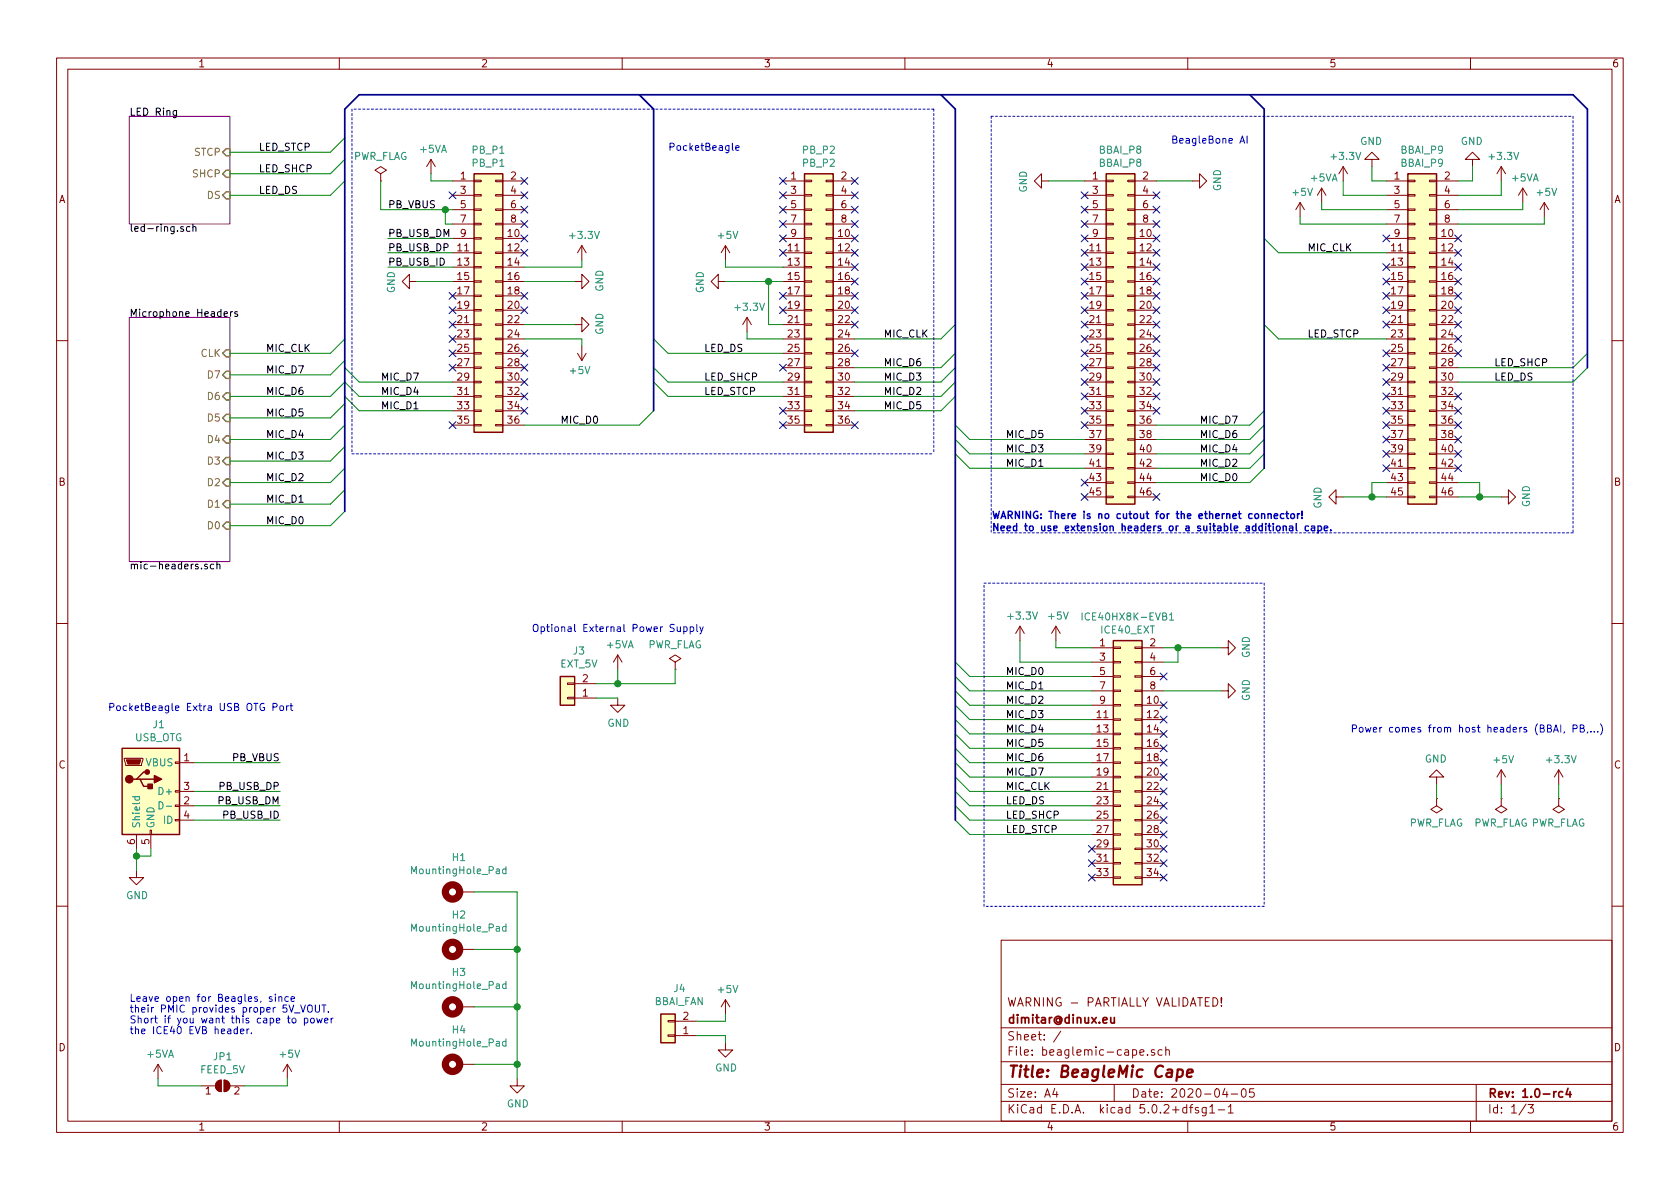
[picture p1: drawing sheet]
<svg xmlns="http://www.w3.org/2000/svg" width="297mm" height="210mm" viewBox="0 0 297 210" stroke-linecap="round" stroke-linejoin="round" font-family="sans-serif">
<g fill="none" stroke="#840000" stroke-width=".18">
<path d="M10 10.3h277v189.9h-277zM12 12.2h273v186.1h-273zM60 10.3v1.9M110 10.3v1.9M160 10.3v1.9M210 10.3v1.9M260 10.3v1.9M67.3 30.7l1-.6-1-.6-1 .6 1 .6v1.3M67.3 32h.1M76.2 28.2l-.8 1.3M76.2 28.2v2.5M76.2 28.2l.8 1.3"/>
<path d="M80 32h3.8M80 34.5h3.8M80 37.1h3.8M80 39.6h3.8M83.8 39.5h1.3v.2h-1.3zM83.8 37h1.3v.2h-1.3zM83.8 34.4h1.3v.3h-1.3zM83.8 31.9h1.3v.2h-1.3zM87.6 39.5h1.3v.2h-1.3zM87.6 37h1.3v.2h-1.3zM87.6 34.4h1.3v.3h-1.3zM87.6 31.9h1.3v.2h-1.3z"/>
<path d="M88.9 32h3.8M88.9 34.5h3.8M88.9 37.1h3.8M88.9 39.6h3.8M138.4 32h3.8M138.4 34.5h3.8M138.4 37.1h3.8M138.4 39.6h3.8M142.2 39.5h1.3v.2h-1.3zM142.2 37h1.3v.2h-1.3zM142.2 34.4h1.3v.3h-1.3zM142.2 31.9h1.3v.2h-1.3z"/>
<path d="M146 39.5h1.3v.2h-1.3zM146 37h1.3v.2h-1.3zM146 34.4h1.3v.3h-1.3zM146 31.9h1.3v.2h-1.3zM147.3 32h3.8M147.3 34.5h3.8M147.3 37.1h3.8M147.3 39.6h3.8M184.1 32v-1.3l-1.2 1.3 1.2 1.3v-1.3h1.3M191.8 32h3.8M191.8 34.5h3.8M191.8 37.1h3.8"/>
<path d="M191.8 39.6h3.8M195.6 39.5h1.2v.2h-1.2zM195.6 37h1.2v.2h-1.2zM195.6 34.4h1.2v.3h-1.2zM195.6 31.9h1.2v.2h-1.2zM199.4 39.5h1.3v.2h-1.3zM199.4 37h1.3v.2h-1.3zM199.4 34.4h1.3v.3h-1.3zM199.4 31.9h1.3v.2h-1.3zM200.7 32h3.8M200.7 34.5h3.8M200.7 37.1h3.8"/>
<path d="M200.7 39.6h3.8M210.8 32h1.3v-1.3l1.3 1.3-1.3 1.3v-1.3M229.9 35.8l-.8 1.3M229.9 35.8v2.5M229.9 35.8l.7 1.3M233.7 33.3l-.8 1.2M233.7 33.3v2.5M233.7 33.3l.7 1.2M237.5 29.5l-.8 1.2M237.5 29.5v2.5M237.5 29.5l.8 1.2M242.6 28.2h1.2l-1.2-1.3-1.3 1.3h1.3v1.3"/>
<path d="M245.1 32h3.8M245.1 34.5h3.8M245.1 37.1h3.8M245.1 39.6h3.8M248.9 39.5h1.3v.2h-1.3zM248.9 37h1.3v.2h-1.3zM248.9 34.4h1.3v.3h-1.3zM248.9 31.9h1.3v.2h-1.3zM252.7 39.5h1.3v.2h-1.3zM252.7 37h1.3v.2h-1.3zM252.7 34.4h1.3v.3h-1.3zM252.7 31.9h1.3v.2h-1.3z"/>
<path d="M254 32h3.8M254 34.5h3.8M254 37.1h3.8M254 39.6h3.8M260.3 28.2h1.3l-1.3-1.3-1.2 1.3h1.2v1.3M265.4 29.5v2.5M265.4 29.5l-.7 1.2M265.4 29.5l.8 1.2M269.2 33.3l-.7 1.2M269.2 33.3v2.5M269.2 33.3l.8 1.2M273 35.8l-.7 1.3"/>
<path d="M273 35.8v2.5M273 35.8l.8 1.3M72.4 49.8v-1.3l-1.3 1.3 1.3 1.2v-1.2h1.3M80 42.2h3.8M80 44.7h3.8M80 47.2h3.8M80 49.8h3.8M80 52.3h3.8M80 54.9h3.8M80 57.4h3.8M80 59.9h3.8M83.8 59.8h1.3v.3h-1.3z"/>
<path d="M83.8 57.3h1.3v.2h-1.3zM83.8 54.7h1.3v.3h-1.3zM83.8 52.2h1.3v.2h-1.3zM83.8 49.7h1.3v.2h-1.3zM83.8 47.1h1.3v.3h-1.3zM83.8 44.6h1.3v.2h-1.3zM83.8 42h1.3v.3h-1.3zM87.6 59.8h1.3v.3h-1.3zM87.6 57.3h1.3v.2h-1.3zM87.6 54.7h1.3v.3h-1.3zM87.6 52.2h1.3v.2h-1.3zM87.6 49.7h1.3v.2h-1.3z"/>
<path d="M87.6 47.1h1.3v.3h-1.3zM87.6 44.6h1.3v.2h-1.3zM87.6 42h1.3v.3h-1.3zM88.9 42.2h3.8M88.9 44.7h3.8M88.9 47.2h3.8M88.9 49.8h3.8M88.9 52.3h3.8M88.9 54.9h3.8M88.9 57.4h3.8M88.9 59.9h3.8M101.6 49.8h1.3v-1.3l1.2 1.3-1.2 1.2v-1.2"/>
<path d="M101.6 57.4h1.3v-1.3l1.2 1.3-1.2 1.3v-1.3M102.9 43.4l-.8 1.3M102.9 43.4v2.6M102.9 43.4l.7 1.3M127 49.8v-1.3l-1.3 1.3 1.3 1.2v-1.2h1.3M128.3 43.4l-.8 1.3M128.3 43.4v2.6M128.3 43.4l.7 1.3M132.1 56.1l-.8 1.3M132.1 56.1v2.6M132.1 56.1l.7 1.3M138.4 42.2h3.8"/>
<path d="M138.4 44.7h3.8M138.4 47.2h3.8M138.4 49.8h3.8M138.4 52.3h3.8M138.4 54.9h3.8M138.4 57.4h3.8M138.4 59.9h3.8M142.2 59.8h1.3v.3h-1.3zM142.2 57.3h1.3v.2h-1.3zM142.2 54.7h1.3v.3h-1.3zM142.2 52.2h1.3v.2h-1.3zM142.2 49.7h1.3v.2h-1.3z"/>
<path d="M142.2 47.1h1.3v.3h-1.3zM142.2 44.6h1.3v.2h-1.3zM142.2 42h1.3v.3h-1.3zM146 59.8h1.3v.3h-1.3zM146 57.3h1.3v.2h-1.3zM146 54.7h1.3v.3h-1.3zM146 52.2h1.3v.2h-1.3zM146 49.7h1.3v.2h-1.3zM146 47.1h1.3v.3h-1.3zM146 44.6h1.3v.2h-1.3zM146 42h1.3v.3h-1.3zM147.3 42.2h3.8"/>
<path d="M147.3 44.7h3.8M147.3 47.2h3.8M147.3 49.8h3.8M147.3 52.3h3.8M147.3 54.9h3.8M147.3 57.4h3.8M147.3 59.9h3.8M191.8 42.2h3.8M191.8 44.7h3.8M191.8 47.2h3.8M191.8 49.8h3.8M191.8 52.3h3.8"/>
<path d="M191.8 54.9h3.8M191.8 57.4h3.8M191.8 59.9h3.8M195.6 59.8h1.2v.3h-1.2zM195.6 57.3h1.2v.2h-1.2zM195.6 54.7h1.2v.3h-1.2zM195.6 52.2h1.2v.2h-1.2zM195.6 49.7h1.2v.2h-1.2zM195.6 47.1h1.2v.3h-1.2zM195.6 44.6h1.2v.2h-1.2zM195.6 42h1.2v.3h-1.2zM199.4 59.8h1.3v.3h-1.3z"/>
<path d="M199.4 57.3h1.3v.2h-1.3zM199.4 54.7h1.3v.3h-1.3zM199.4 52.2h1.3v.2h-1.3zM199.4 49.7h1.3v.2h-1.3zM199.4 47.1h1.3v.3h-1.3zM199.4 44.6h1.3v.2h-1.3zM199.4 42h1.3v.3h-1.3zM200.7 42.2h3.8M200.7 44.7h3.8M200.7 47.2h3.8M200.7 49.8h3.8M200.7 52.3h3.8"/>
<path d="M200.7 54.9h3.8M200.7 57.4h3.8M200.7 59.9h3.8M245.1 42.2h3.8M245.1 44.7h3.8M245.1 47.2h3.8M245.1 49.8h3.8M245.1 52.3h3.8M245.1 54.9h3.8M245.1 57.4h3.8M245.1 59.9h3.8M248.9 59.8h1.3v.3h-1.3z"/>
<path d="M248.9 57.3h1.3v.2h-1.3zM248.9 54.7h1.3v.3h-1.3zM248.9 52.2h1.3v.2h-1.3zM248.9 49.7h1.3v.2h-1.3zM248.9 47.1h1.3v.3h-1.3zM248.9 44.6h1.3v.2h-1.3zM248.9 42h1.3v.3h-1.3zM252.7 59.8h1.3v.3h-1.3zM252.7 57.3h1.3v.2h-1.3zM252.7 54.7h1.3v.3h-1.3zM252.7 52.2h1.3v.2h-1.3zM252.7 49.7h1.3v.2h-1.3z"/>
<path d="M252.7 47.1h1.3v.3h-1.3zM252.7 44.6h1.3v.2h-1.3zM252.7 42h1.3v.3h-1.3zM254 42.2h3.8M254 44.7h3.8M254 47.2h3.8M254 49.8h3.8M254 52.3h3.8M254 54.9h3.8M254 57.4h3.8M254 59.9h3.8M10 60.2h2"/>
<path d="M80 62.5h3.8M80 65h3.8M80 67.6h3.8M80 70.1h3.8M80 72.6h3.8M80 75.2h3.8M83.8 75.1h1.3v.2h-1.3zM83.8 72.5h1.3v.3h-1.3zM83.8 70h1.3v.2h-1.3zM83.8 67.4h1.3v.3h-1.3zM83.8 64.9h1.3v.2h-1.3zM83.8 62.4h1.3v.2h-1.3z"/>
<path d="M87.6 75.1h1.3v.2h-1.3zM87.6 72.5h1.3v.3h-1.3zM87.6 70h1.3v.2h-1.3zM87.6 67.4h1.3v.3h-1.3zM87.6 64.9h1.3v.2h-1.3zM87.6 62.4h1.3v.2h-1.3zM88.9 62.5h3.8M88.9 65h3.8M88.9 67.6h3.8M88.9 70.1h3.8M88.9 72.6h3.8M88.9 75.2h3.8"/>
<path d="M102.1 62.5l.8 1.2M102.9 61.2v2.5M103.6 62.5l-.7 1.2M138.4 62.5h3.8M138.4 65h3.8M138.4 67.6h3.8M138.4 70.1h3.8M138.4 72.6h3.8M138.4 75.2h3.8M142.2 75.1h1.3v.2h-1.3zM142.2 72.5h1.3v.3h-1.3zM142.2 70h1.3v.2h-1.3z"/>
<path d="M142.2 67.4h1.3v.3h-1.3zM142.2 64.9h1.3v.2h-1.3zM142.2 62.4h1.3v.2h-1.3zM146 75.1h1.3v.2h-1.3zM146 72.5h1.3v.3h-1.3zM146 70h1.3v.2h-1.3zM146 67.4h1.3v.3h-1.3zM146 64.9h1.3v.2h-1.3zM146 62.4h1.3v.2h-1.3zM147.3 62.5h3.8M147.3 65h3.8M147.3 67.6h3.8"/>
<path d="M147.3 70.1h3.8M147.3 72.6h3.8M147.3 75.2h3.8M191.8 62.5h3.8M191.8 65h3.8M191.8 67.6h3.8M191.8 70.1h3.8M191.8 72.6h3.8M191.8 75.2h3.8M191.8 77.7h3.8M195.6 77.6h1.2v.2h-1.2zM195.6 75.1h1.2v.2h-1.2z"/>
<path d="M195.6 72.5h1.2v.3h-1.2zM195.6 70h1.2v.2h-1.2zM195.6 67.4h1.2v.3h-1.2zM195.6 64.9h1.2v.2h-1.2zM195.6 62.4h1.2v.2h-1.2zM199.4 77.6h1.3v.2h-1.3zM199.4 75.1h1.3v.2h-1.3zM199.4 72.5h1.3v.3h-1.3zM199.4 70h1.3v.2h-1.3zM199.4 67.4h1.3v.3h-1.3zM199.4 64.9h1.3v.2h-1.3zM199.4 62.4h1.3v.2h-1.3z"/>
<path d="M200.7 62.5h3.8M200.7 65h3.8M200.7 67.6h3.8M200.7 70.1h3.8M200.7 72.6h3.8M200.7 75.2h3.8M200.7 77.7h3.8M245.1 62.5h3.8M245.1 65h3.8M245.1 67.6h3.8M245.1 70.1h3.8M245.1 72.6h3.8"/>
<path d="M245.1 75.2h3.8M245.1 77.7h3.8M248.9 77.6h1.3v.2h-1.3zM248.9 75.1h1.3v.2h-1.3zM248.9 72.5h1.3v.3h-1.3zM248.9 70h1.3v.2h-1.3zM248.9 67.4h1.3v.3h-1.3zM248.9 64.9h1.3v.2h-1.3zM248.9 62.4h1.3v.2h-1.3zM252.7 77.6h1.3v.2h-1.3zM252.7 75.1h1.3v.2h-1.3zM252.7 72.5h1.3v.3h-1.3z"/>
<path d="M252.7 70h1.3v.2h-1.3zM252.7 67.4h1.3v.3h-1.3zM252.7 64.9h1.3v.2h-1.3zM252.7 62.4h1.3v.2h-1.3zM254 62.5h3.8M254 65h3.8M254 67.6h3.8M254 70.1h3.8M254 72.6h3.8M254 75.2h3.8M254 77.7h3.8M285 60.2h2"/>
<path d="M191.8 80.3h3.8M191.8 82.8h3.8M191.8 85.3h3.8M191.8 87.9h3.8M195.6 87.8h1.2v.2h-1.2zM195.6 85.2h1.2v.3h-1.2zM195.6 82.7h1.2v.2h-1.2zM195.6 80.1h1.2v.3h-1.2zM199.4 87.8h1.3v.2h-1.3zM199.4 85.2h1.3v.3h-1.3zM199.4 82.7h1.3v.2h-1.3zM199.4 80.1h1.3v.3h-1.3z"/>
<path d="M200.7 80.3h3.8M200.7 82.8h3.8M200.7 85.3h3.8M200.7 87.9h3.8M236.2 87.9v-1.3l-1.3 1.3 1.3 1.2v-1.2h1.3M245.1 80.3h3.8M245.1 82.8h3.8M245.1 85.3h3.8M245.1 87.9h3.8M248.9 87.8h1.3v.2h-1.3zM248.9 85.2h1.3v.3h-1.3zM248.9 82.7h1.3v.2h-1.3z"/>
<path d="M248.9 80.1h1.3v.3h-1.3zM252.7 87.8h1.3v.2h-1.3zM252.7 85.2h1.3v.3h-1.3zM252.7 82.7h1.3v.2h-1.3zM252.7 80.1h1.3v.3h-1.3zM254 80.3h3.8M254 82.8h3.8M254 85.3h3.8M254 87.9h3.8M265.4 87.9h1.3v-1.3l1.3 1.3-1.3 1.2v-1.2M10 110.3h2M109.2 115.8l-.7 1.3"/>
<path d="M109.2 115.8v2.6M109.2 115.8l.8 1.3M119.4 117.1l1-.6-1-.7-1 .7 1 .6v1.3M119.4 118.4h.1M180.3 110.7l-.7 1.3M180.3 110.7v2.6M180.3 110.7l.8 1.3M186.7 110.7l-.8 1.3M186.7 110.7v2.6M186.7 110.7l.8 1.3M193 114.5h3.8M193 117.1h3.8"/>
<path d="M193 119.6h3.8M196.8 119.5h1.3v.3h-1.3zM196.8 117h1.3v.2h-1.3zM196.8 114.4h1.3v.3h-1.3zM200.7 119.5h1.2v.3h-1.2zM200.7 117h1.2v.2h-1.2zM200.7 114.4h1.2v.3h-1.2zM201.9 114.5h3.8M201.9 117.1h3.8M201.9 119.6h3.8M215.9 114.5h1.3v-1.2l1.2 1.2-1.2 1.3v-1.3M285 110.3h2"/>
<path d="M22 134.1h3.3v.3l-.3 1h-2.8zM31 139.8h.7v.3h-.7zM31 134.7h.7v.3h-.7zM31.7 134.9h2.6M31.7 139.9h2.6M100.3 120.8h1.3v.2h-1.3zM100.3 123.3h1.3v.3h-1.3zM101.6 123.4h3.8M101.6 120.9h3.8M109.2 123.4v1.3h1.3l-1.3 1.3-1.3-1.3h1.3M193 124.7h3.8M193 127.2h3.8"/>
<path d="M193 129.8h3.8M193 132.3h3.8M193 134.9h3.8M193 137.4h3.8M193 139.9h3.8M193 122.2h3.8M196.8 139.8h1.3v.3h-1.3zM196.8 137.3h1.3v.2h-1.3zM196.8 134.7h1.3v.3h-1.3zM196.8 132.2h1.3v.3h-1.3zM196.8 129.7h1.3v.2h-1.3zM196.8 127.1h1.3v.3h-1.3z"/>
<path d="M196.8 124.6h1.3v.2h-1.3zM196.8 122h1.3v.3h-1.3zM200.7 139.8h1.2v.3h-1.2zM200.7 137.3h1.2v.2h-1.2zM200.7 134.7h1.2v.3h-1.2zM200.7 132.2h1.2v.3h-1.2zM200.7 129.7h1.2v.2h-1.2zM200.7 127.1h1.2v.3h-1.2zM200.7 124.6h1.2v.2h-1.2zM200.7 122h1.2v.3h-1.2zM201.9 124.7h3.8M201.9 127.2h3.8"/>
<path d="M201.9 129.8h3.8M201.9 132.3h3.8M201.9 134.9h3.8M201.9 137.4h3.8M201.9 139.9h3.8M201.9 122.2h3.8M215.9 122.2h1.3v-1.3l1.2 1.3-1.2 1.2v-1.2M254 137.4h1.3l-1.3-1.3-1.3 1.3h1.3v1.3M265.4 136.1l-.7 1.3M265.4 136.1v2.6M265.4 136.1l.8 1.3M275.6 136.1l-.8 1.3"/>
<path d="M275.6 136.1v2.6M275.6 136.1l.8 1.3M24.1 153.9v1.3h1.3l-1.3 1.3-1.2-1.3h1.2M24.1 147.6v2.5M26.5 146.8h.3v.8h-.3zM26.7 147.6v2.5M31 144.9h.7v.3h-.7zM31 142.4h.7v.2h-.7zM31.7 142.5h2.6M31.7 145h2.6M81.3 157.7h2.5M193 142.5h3.8"/>
<path d="M193 145h3.8M193 147.6h3.8M193 150.1h3.8M193 152.6h3.8M193 155.2h3.8M196.8 155.1h1.3v.2h-1.3zM196.8 152.5h1.3v.3h-1.3zM196.8 150h1.3v.2h-1.3zM196.8 147.4h1.3v.3h-1.3zM196.8 144.9h1.3v.3h-1.3zM196.8 142.4h1.3v.2h-1.3zM200.7 155.1h1.2v.2h-1.2z"/>
<path d="M200.7 152.5h1.2v.3h-1.2zM200.7 150h1.2v.2h-1.2zM200.7 147.4h1.2v.3h-1.2zM200.7 144.9h1.2v.3h-1.2zM200.7 142.4h1.2v.2h-1.2zM201.9 142.5h3.8M201.9 145h3.8M201.9 147.6h3.8M201.9 150.1h3.8M201.9 152.6h3.8M201.9 155.2h3.8M254 141.2v1.3l1 .6-1 .7-1-.7 1-.6"/>
<path d="M254 141.2h.1M265.4 141.2v1.3l1 .6-1 .7-1-.7 1-.6M265.4 141.2h.1M275.6 141.2v1.3l1 .6-1 .7-1-.7 1-.6M275.6 141.2h.1M10 160.2h2M81.3 167.9h2.5M81.3 178h2.5M128.3 176.8v2.5M128.3 176.8l-.8 1.2M128.3 176.8l.7 1.2M177 166.3h108v32h-108z"/>
<path d="M214.5 176.4a.76 .76 0 0 1 .8 .8 .76 .76 0 0 1-.8 .7zM216 177.8v.1M216 176.4v1M285 160.2h2M27.9 188.2l-.7 1.3M27.9 188.2v2.5M27.9 188.2l.8 1.3M35.6 192h2.5M38.3 191.4l.5-.3 .3-.1v2a1.03 1.03 0 0 1-.9-.6 1.03 1.03 0 0 1 .1-1zM39.6 191a1.02 1.02 0 0 1 1 1 1.02 1.02 0 0 1-1 1zM40.6 192h2.6M50.8 188.2l-.8 1.3"/>
<path d="M50.8 188.2v2.5M50.8 188.2l.8 1.3M60 198.3v1.9M81.3 188.2h2.5M91.4 190.7v1.3h1.3l-1.3 1.3-1.2-1.3h1.2M110 198.3v1.9M118.1 180.5h1.3v.2h-1.3zM118.1 183h1.3v.3h-1.3zM119.4 183.1h3.8M119.4 180.6h3.8M128.3 184.4v1.3h1.2l-1.2 1.2-1.3-1.2h1.3M160 198.3v1.9"/>
<path d="M177 194.8h108M177 191.8h108M177 187.8h108M177 181.8h108M186.5 192.5l-.4 1h1M186.8 193v1M187.6 182.3l-1.3 2M197 191.8v3M201.5 186.1l.8-.1-.1-.3-.4-.1-.3 .2 .1 .7h.6M202.9 186.5v.1M204.1 185.7l-.3-.1-.2 .2v.2l.5 .2v.3h-.5M205.5 185.7l-.4-.1-.4 .3 .1 .6 .3 .1 .4-.1"/>
<path d="M206.1 185.7l.2-.1 .4 .1 .1 .9M206.1 185.1v1.5M210 198.3v1.9M210.3 195.8h.6M210.9 195.3l-.4 .2v1.3M211.9 195.9l-.4-.1-.2 .2 .1 .3 .5 .1v.3h-.6M213.3 195.8v1.2l-.3 .3h-.4M213.3 195.9l-.5-.1-.3 .3 .1 .6 .2 .1 .5-.1M213.9 195.8l.4-.5v1.5M213.9 196.8h.9M215.4 196.3h1.1M216.6 192.5l-.4 1h.9"/>
<path d="M216.9 193v1M217.2 195.8l.4-.5v1.5M217.2 196.8h.8M217.7 193.5h1.1M219.6 192.7l.4-.2a.94 .94 0 0 1 0 1.5 .82 .82 0 0 1-.4-1.3zM221.7 192.5h-.7l-.1 .7 .2-.1 .5 .1 .2 .2-.1 .5-.2 .1-.6-.1M260 198.3v1.9M261 191.8v6.5M269.8 195.2l-1.2 2M270.2 195.3h.9l-.5 .6 .4 .1v.7l-.2 .1-.6-.1"/>
</g>
<path d="M196.4 179.9l.1 .9 .3 .1 .2-.1M197 179.9v1M276.3 193.1l-.4-.1-.3 .3 .1 .6 .2 .1 .4-.1M277.2 192.5l-.3 1h.9M277.6 193v1" fill="none" stroke="#840000" stroke-width=".3"/>
<path d="M208.2 189.2a.68 .68 0 0 1 .9 .1v.8a.66 .66 0 0 1-1 .2M208.3 189.1l-.3 2M209.9 189.8l1-.2-.1-.4-.5-.1-.4 .3v.9l.2 .1 .6-.1" fill="none" stroke="#840000" stroke-width=".41"/>
<g fill="#ffffc2" stroke="#ffffc2" stroke-width=".18">
<path d="M195.6 30.7h5.1v58.4h-5.1z"/>
<path d="M83.8 30.7h5.1v45.7h-5.1z"/>
<path d="M196.8 113.3h5.1v43.2h-5.1z"/>
<path d="M248.9 30.7h5.1v58.4h-5.1z"/>
<path d="M142.2 30.7h5.1v45.7h-5.1z"/>
<path d="M21.6 132.3h10.1v15.3h-10.1z"/>
<path d="M116.8 179.3h2.6v5.1h-2.6z"/>
<path d="M99.1 119.6h2.5v5.1h-2.5z"/>
</g>
<path d="M83.8 30.7h5.1v45.7h-5.1zM142.2 30.7h5.1v45.7h-5.1zM195.6 30.7h5.1v58.4h-5.1zM248.9 30.7h5.1v58.4h-5.1zM99.1 119.6h2.5v5.1h-2.5zM196.8 113.3h5.1v43.2h-5.1zM21.6 132.3h10.1v15.3h-10.1zM24.1 137.8h.7l.6 1.3h1.3M24.8 137.8h2.5M26 136.5h-.6l-1.3 1.3h-.6M116.8 179.3h2.6v5.1h-2.6z" fill="none" stroke="#840000" stroke-width=".25"/>
<path d="M22.9 20.6h17.7v19h-17.7zM22.9 56.1h17.7v43.2h-17.7z" fill="none" stroke="#840084" stroke-width=".18"/>
<g fill="none" stroke="#000" stroke-width=".18">
<path d="M31.2 19.6v1l-.2 .2-.3-.1M31.2 19.6h-.4l-.2 .2 .1 .5h.5M34.1 39.6v1.3M33.6 40.1h-.4l-.2 .2 .1 .6h.5M34.1 40.2l.2-.1h.3v.8M39.6 55.5l.6-.1v-.2l-.4-.1-.2 .2 .1 .6h.5M40.8 55.1v.9M41.1 55.1l-.3 .2M42 55.2l-.3-.1-.2 .2 .1 .2 .4 .1v.3h-.5M36.7 99.8h-.4l-.1 .1v.2l.5 .1v.4h-.5M37.8 99.8h-.4l-.2 .2 .1 .6h.5M38.4 99.9l.1-.1h.3l.1 .8"/>
<path d="M38.4 99.3v1.3"/>
</g>
<path d="M39.4 30.7l.6-.6h.6v1.3h-.6zM39.4 26.9l.6-.6h.6v1.3h-.6zM40 33.9h.6v1.3h-.6l-.6-.7zM39.4 77.7l.6-.6h.6v1.3h-.6zM39.4 73.9l.6-.6h.6v1.2h-.6zM39.4 70.1l.6-.6h.6v1.2h-.6zM39.4 66.3l.6-.6h.6v1.2h-.6zM39.4 62.5l.6-.7h.6v1.3h-.6zM39.4 85.3l.6-.6h.6v1.3h-.6zM39.4 81.5l.6-.6h.6v1.3h-.6zM40 92.3h.6v1.3h-.6l-.6-.6zM40 88.5h.6v1.3h-.6l-.6-.7z" fill="none" stroke="#848400" stroke-width=".25"/>
<g fill="none" stroke="#008400" stroke-width=".18">
<path d="M61 24.4l-2.6 2.5h-17.8M61 28.2l-2.6 2.5h-17.8M61 32l-2.6 2.5h-17.8M67.3 32v5.1h12.7M76.2 30.7v1.3h3.8M78.7 37.1v2.5h1.3M185.4 32h6.4M204.5 32h6.3M229.9 38.3v1.3h15.2M233.7 35.8v1.3h11.4M237.5 32v2.5h7.6M242.6 29.5v2.5h2.5"/>
<path d="M260.3 29.5v2.5h-2.5M265.4 32v2.5h-7.6M269.2 35.8v1.3h-11.4M273 38.3v1.3h-15.2M61 59.9l-2.6 2.6h-17.8M68.6 44.7h11.4M68.6 47.2h11.4M68.6 42.2h11.4M73.7 49.8h6.3M92.7 59.9h10.2v1.3M92.7 49.8h8.9M92.7 57.4h8.9"/>
<path d="M102.9 46v1.2h-10.2M115.6 59.9l2.5 2.6h20.3M128.3 49.8h10.1M128.3 46v1.2h10.1M132.1 58.7v1.2h6.3M135.9 49.8v7.6h2.5M168.9 57.4l-2.5 2.5h-15.3M223.5 42.2l2.6 2.5h19M223.5 57.4l2.6 2.5h19M40.6 70.1h17.8l2.6-2.5 2.5 2.5h16.5M61 79l-2.6 2.5h-17.8M61 75.2l-2.6 2.5h-17.8"/>
<path d="M61 71.4l-2.6 2.5h-17.8M61 63.7l-2.6 2.6h-17.8M61 65l2.5 2.6h16.5M61 70.1l2.5 2.5h16.5M115.6 67.6l2.5 2.5h20.3M115.6 72.6l-2.6 2.6h-20.3M115.6 65l2.5 2.6h20.3M168.9 67.6l-2.5 2.5h-15.3M168.9 75.2l2.5 2.5h20.4M168.9 77.7l2.5 2.6h20.4M168.9 62.5l-2.5 2.5h-15.3M168.9 65l-2.5 2.6h-15.3"/>
<path d="M168.9 70.1l-2.5 2.5h-15.3M223.5 75.2l-2.5 2.5h-16.5M223.5 77.7l-2.5 2.6h-16.5M223.5 72.6l-2.5 2.6h-16.5M280.7 65l-2.6 2.6h-20.3M280.7 62.5l-2.6 2.5h-20.3M61 90.4l-2.6 2.6h-17.8M61 86.6l-2.6 2.5h-17.8M61 82.8l-2.6 2.5h-17.8M168.9 80.3l2.5 2.5h20.4M223.5 82.8l-2.5 2.5h-16.5M223.5 80.3l-2.5 2.5h-16.5"/>
<path d="M237.5 87.9h7.6M245.1 85.3h-2.5v2.6M257.8 85.3h3.8v2.6M257.8 87.9h7.6M109.2 118.4v2.5M119.4 118.4v2.5h-14M168.9 119.6l2.5 2.6h21.6M168.9 117.1l2.5 2.5h21.6M180.3 113.3v3.8h12.7M186.7 113.3v1.2h6.3M205.7 114.5h10.2M208.3 114.5v2.6h-2.6"/>
<path d="M34.3 134.9h15.2M34.3 139.9h15.2M105.4 123.4h3.8M168.9 122.2l2.5 2.5h21.6M168.9 124.7l2.5 2.5h21.6M168.9 127.2l2.5 2.6h21.6M168.9 129.8l2.5 2.5h21.6M168.9 132.3l2.5 2.6h21.6M168.9 134.9l2.5 2.5h21.6M168.9 137.4l2.5 2.5h21.6M168.9 139.9l2.5 2.6h21.6M205.7 122.2h10.2"/>
<path d="M254 138.7v2.5M265.4 138.7v2.5M275.6 138.7v2.5M24.1 150.1v3.8M26.7 150.1v1.3h-2.6M34.3 142.5h15.2M34.3 145h15.2M83.8 157.7h7.6v33M168.9 142.5l2.5 2.5h21.6M168.9 145l2.5 2.6h21.6M83.8 167.9h7.6M83.8 178h7.6"/>
<path d="M128.3 179.3v1.3h-5.1M27.9 190.7v1.3h7.7M50.8 190.7v1.3h-7.6M83.8 188.2h7.6M123.2 183.1h5.1v1.3"/>
</g>
<g fill="none" stroke="#0000c2" stroke-width=".18">
<path d="M129.5 25.3v1.1l.2 .2M130.1 26.2l.6-.1-.1-.3-.3-.1-.2 .2v.6h.5M219.2 25.3l.5-1.3 .4 1.3M219.4 25h.6M220.5 24v1.3M119.7 110.8l.1 .8 .3 .1 .2-.1M120.3 110.8v.9M120.9 110.9l.4-.1 .2 .3-.1 .5h-.5M120.9 110.8v1.3M122 110.9l.4-.1 .3 .3-.2 .5h-.5M122 110.8v1.3M123.2 110.4v1.1l.2 .2"/>
<path d="M123.7 110.8l.3 .9M124.3 110.8l-.4 1.2-.2 .1M48.3 125h.6l.1-.2-.1-.3-.2-.1h-.4v1.2M49.6 124.9l.3-.1 .2 .1v.5l-.1 .2h-.3l-.2-.1zM50.7 124.8v.8M51.1 124.8l-.4 .2M51.3 124.8h.5M51.5 124.4v1.1l.3 .1M275.9 128.2v1.3M276.6 129.4l-.1 .2M278.1 128.8h.6l.2-.2-.1-.3-.2-.1h-.5v1.3M279.4 128.8l.6-.1v-.4l-.6-.1v1.3h.5l.2-.3v-.2l-.3-.2"/>
<path d="M280.7 129.4l-.1 .2M281.3 129.3v.2M281.9 129.3v.2M282.5 129.3v.2M283 128a1.47 1.47 0 0 1 0 1.9M48.1 176.3l-.3-.1-.2 .2 .1 .2 .4 .1v.3h-.5M48.7 175.8v.1M48.7 176.2v.9M49.3 176.4l.2-.2 .3 .1v.8M49.3 176.2v.9M51 176.3l-.4-.1-.2 .3 .1 .5h.5M51.5 176.7l.6-.2-.1-.2-.4-.1-.1 .2v.6h.5"/>
<path d="M53.2 177.7l.4 1.3 .4-1.3M54.4 177.9a.45 .45 0 0 1 .8 0 .88 .88 0 0 1-.3 1.1l-.3-.1a1.07 1.07 0 0 1-.2-1zM55.8 177.7v1.1l.2 .2 .4-.1 .1-.1v-1.1M56.9 177.7h.7M57.3 177.7v1.3M58.1 178.9v.1M42 182h-.4l-.2 .2 .1 .5h.5M42 181.5v1.3M42.5 182.4l.6-.1v-.3h-.4l-.2 .1 .1 .6h.5M43.7 182v.8M44 182l-.3 .2M44.4 182.7v.1"/>
<path d="M51.8 180.1h.3l.2 .2-.1 .5-.3 .1-.3-.2zM53.8 180.1h.4l.2 .2-.1 .5h-.5M53.8 180.1v1.2M55 180.2l.2-.1 .3 .1 .1 .5-.2 .1-.2 .1-.2-.1zM56 180.1l.2 .8 .3-.6 .2 .6 .3-.8M57.4 180.5l.6-.1-.1-.3h-.3l-.2 .1 .1 .6h.4M58.5 180.1v.8M58.9 180.1l-.4 .2"/>
</g>
<g fill="none" stroke="#008484" stroke-width=".18">
<path d="M191.3 108.4v1.2M206.8 108.7l.3-.3v1.2M206.8 109.6h.7M23.4 140.9h1.3M23.9 140.9v.4l.2 .2 .5-.1v-.5M28.1 141.8a.64 .64 0 0 1 .7 .6 .64 .64 0 0 1-.7 .6zM29.4 142.6h1M89.5 153.7h-.4l-.3 .2 .2 .6h.5M89.5 153.2v1.3M89.5 163.9l-.4-.1-.3 .3 .2 .5h.5M89.5 174h-.4l-.3 .2 .2 .6h.5M89.5 163.4v1.3"/>
<path d="M89.5 173.6v1.2M89.5 184.2l-.4-.1-.3 .3 .2 .5h.5M89.5 183.7v1.3"/>
</g>
<g fill="#008400" stroke="#008400" stroke-width=".25">
<circle cx="208.3" cy="114.5" r=".51"/>
<circle cx="242.6" cy="87.9" r=".51"/>
<circle cx="261.6" cy="87.9" r=".51"/>
<circle cx="78.7" cy="37.1" r=".51"/>
<circle cx="135.9" cy="49.8" r=".51"/>
<circle cx="109.2" cy="120.9" r=".51"/>
<circle cx="91.4" cy="167.9" r=".51"/>
<circle cx="91.4" cy="178" r=".51"/>
<circle cx="91.4" cy="188.2" r=".51"/>
<circle cx="24.1" cy="151.4" r=".51"/>
</g>
<g fill="none" stroke="#000084" stroke-width=".18">
<path d="M79.4 33.9l1.2 1.2M80.6 33.9l-1.2 1.2M92.1 31.4l1.2 1.2M92.1 33.9l1.2 1.2M92.1 36.5l1.2 1.2M92.1 39l1.2 1.2M93.3 39l-1.2 1.2M93.3 31.4l-1.2 1.2M93.3 33.9l-1.2 1.2M93.3 36.5l-1.2 1.2M137.8 33.9l1.2 1.2M137.8 36.5l1.2 1.2"/>
<path d="M137.8 39l1.2 1.2M137.8 31.4l1.2 1.2M139 39l-1.2 1.2M139 36.5l-1.2 1.2M139 33.9l-1.2 1.2M139 31.4l-1.2 1.2M150.5 31.4l1.2 1.2M150.5 33.9l1.2 1.2M150.5 36.5l1.2 1.2M150.5 39l1.2 1.2M151.7 31.4l-1.2 1.2M151.7 33.9l-1.2 1.2"/>
<path d="M151.7 36.5l-1.2 1.2M151.7 39l-1.2 1.2M191.2 33.9l1.2 1.2M191.2 36.5l1.2 1.2M191.2 39l1.2 1.2M192.4 33.9l-1.2 1.2M192.4 36.5l-1.2 1.2M192.4 39l-1.2 1.2M203.9 33.9l1.2 1.2M203.9 36.5l1.2 1.2M203.9 39l1.2 1.2M205.1 33.9l-1.2 1.2"/>
<path d="M205.1 36.5l-1.2 1.2M205.1 39l-1.2 1.2M79.4 59.3l1.2 1.2M79.4 56.8l1.2 1.2M79.4 54.2l1.2 1.3M79.4 51.7l1.2 1.2M80.6 59.3l-1.2 1.2M80.6 56.8l-1.2 1.2M80.6 54.2l-1.2 1.3M80.6 51.7l-1.2 1.2M92.1 51.7l1.2 1.2M92.1 44.1l1.2 1.2"/>
<path d="M92.1 54.2l1.2 1.3M92.1 41.5l1.2 1.3M93.3 51.7l-1.2 1.2M93.3 44.1l-1.2 1.2M93.3 41.5l-1.2 1.3M93.3 54.2l-1.2 1.3M137.8 44.1l1.2 1.2M137.8 54.2l1.2 1.3M137.8 51.7l1.2 1.2M137.8 41.5l1.2 1.3M139 44.1l-1.2 1.2M139 51.7l-1.2 1.2"/>
<path d="M139 54.2l-1.2 1.3M139 41.5l-1.2 1.3M150.5 41.5l1.2 1.3M150.5 44.1l1.2 1.2M150.5 46.6l1.2 1.2M150.5 49.2l1.2 1.2M150.5 51.7l1.2 1.2M150.5 54.2l1.2 1.3M150.5 56.8l1.2 1.2M151.7 41.5l-1.2 1.3M151.7 44.1l-1.2 1.2M151.7 46.6l-1.2 1.2"/>
<path d="M151.7 49.2l-1.2 1.2M151.7 51.7l-1.2 1.2M151.7 54.2l-1.2 1.3M151.7 56.8l-1.2 1.2M191.2 41.5l1.2 1.3M191.2 44.1l1.2 1.2M191.2 46.6l1.2 1.2M191.2 49.2l1.2 1.2M191.2 51.7l1.2 1.2M191.2 54.2l1.2 1.3M191.2 56.8l1.2 1.2M191.2 59.3l1.2 1.2"/>
<path d="M192.4 41.5l-1.2 1.3M192.4 44.1l-1.2 1.2M192.4 46.6l-1.2 1.2M192.4 49.2l-1.2 1.2M192.4 51.7l-1.2 1.2M192.4 54.2l-1.2 1.3M192.4 56.8l-1.2 1.2M192.4 59.3l-1.2 1.2M203.9 46.6l1.2 1.2M203.9 49.2l1.2 1.2M203.9 54.2l1.2 1.3M203.9 56.8l1.2 1.2"/>
<path d="M203.9 41.5l1.2 1.3M203.9 44.1l1.2 1.2M203.9 51.7l1.2 1.2M203.9 59.3l1.2 1.2M205.1 41.5l-1.2 1.3M205.1 44.1l-1.2 1.2M205.1 46.6l-1.2 1.2M205.1 49.2l-1.2 1.2M205.1 51.7l-1.2 1.2M205.1 54.2l-1.2 1.3M205.1 56.8l-1.2 1.2M205.1 59.3l-1.2 1.2"/>
<path d="M244.5 41.5l1.2 1.3M244.5 46.6l1.2 1.2M244.5 49.2l1.2 1.2M244.5 56.8l1.2 1.2M244.5 51.7l1.2 1.2M244.5 54.2l1.2 1.3M245.7 46.6l-1.2 1.2M245.7 41.5l-1.2 1.3M245.7 54.2l-1.2 1.3M245.7 56.8l-1.2 1.2M245.7 49.2l-1.2 1.2M245.7 51.7l-1.2 1.2"/>
<path d="M257.2 54.2l1.2 1.3M257.2 41.5l1.2 1.3M257.2 46.6l1.2 1.2M257.2 44.1l1.2 1.2M257.2 49.2l1.2 1.2M257.2 51.7l1.2 1.2M257.2 56.8l1.2 1.2M257.2 59.3l1.2 1.2M258.4 41.5l-1.2 1.3M258.4 46.6l-1.2 1.2M258.4 44.1l-1.2 1.2M258.4 49.2l-1.2 1.2"/>
<path d="M258.4 51.7l-1.2 1.2M258.4 54.2l-1.2 1.3M258.4 56.8l-1.2 1.2M258.4 59.3l-1.2 1.2M79.4 74.6l1.2 1.2M79.4 64.4l1.2 1.2M79.4 61.9l1.2 1.2M80.6 74.6l-1.2 1.2M80.6 64.4l-1.2 1.2M80.6 61.9l-1.2 1.2M92.1 66.9l1.2 1.3M92.1 61.9l1.2 1.2"/>
<path d="M92.1 64.4l1.2 1.2M92.1 69.5l1.2 1.2M92.1 72l1.2 1.2M93.3 61.9l-1.2 1.2M93.3 64.4l-1.2 1.2M93.3 66.9l-1.2 1.3M93.3 69.5l-1.2 1.2M93.3 72l-1.2 1.2M137.8 64.4l1.2 1.2M137.8 72l1.2 1.2M137.8 74.6l1.2 1.2M139 64.4l-1.2 1.2"/>
<path d="M139 74.6l-1.2 1.2M139 72l-1.2 1.2M150.5 61.9l1.2 1.2M150.5 74.6l1.2 1.2M151.7 74.6l-1.2 1.2M151.7 61.9l-1.2 1.2M191.2 61.9l1.2 1.2M191.2 64.4l1.2 1.2M191.2 66.9l1.2 1.3M191.2 69.5l1.2 1.2M191.2 72l1.2 1.2M191.2 74.6l1.2 1.2"/>
<path d="M192.4 61.9l-1.2 1.2M192.4 64.4l-1.2 1.2M192.4 66.9l-1.2 1.3M192.4 69.5l-1.2 1.2M192.4 72l-1.2 1.2M192.4 74.6l-1.2 1.2M203.9 64.4l1.2 1.2M203.9 72l1.2 1.2M203.9 61.9l1.2 1.2M203.9 66.9l1.2 1.3M203.9 69.5l1.2 1.2M205.1 61.9l-1.2 1.2"/>
<path d="M205.1 72l-1.2 1.2M205.1 64.4l-1.2 1.2M205.1 66.9l-1.2 1.3M205.1 69.5l-1.2 1.2M244.5 66.9l1.2 1.3M244.5 61.9l1.2 1.2M244.5 64.4l1.2 1.2M244.5 69.5l1.2 1.2M244.5 72l1.2 1.2M244.5 74.6l1.2 1.2M244.5 77.1l1.2 1.2M244.5 79.6l1.2 1.3"/>
<path d="M245.7 79.6l-1.2 1.3M245.7 61.9l-1.2 1.2M245.7 64.4l-1.2 1.2M245.7 66.9l-1.2 1.3M245.7 69.5l-1.2 1.2M245.7 72l-1.2 1.2M245.7 74.6l-1.2 1.2M245.7 77.1l-1.2 1.2M257.2 61.9l1.2 1.2M257.2 69.5l1.2 1.2M257.2 72l1.2 1.2M257.2 74.6l1.2 1.2"/>
<path d="M257.2 77.1l1.2 1.2M257.2 79.6l1.2 1.3M258.4 74.6l-1.2 1.2M258.4 77.1l-1.2 1.2M258.4 61.9l-1.2 1.2M258.4 69.5l-1.2 1.2M258.4 72l-1.2 1.2M258.4 79.6l-1.2 1.3M191.2 84.7l1.2 1.2M191.2 87.3l1.2 1.2M192.4 84.7l-1.2 1.2M192.4 87.3l-1.2 1.2"/>
<path d="M203.9 87.3l1.2 1.2M205.1 87.3l-1.2 1.2M244.5 82.2l1.2 1.2M245.7 82.2l-1.2 1.2M257.2 82.2l1.2 1.2M258.4 82.2l-1.2 1.2M205.1 119l1.2 1.2M206.3 119l-1.2 1.2M205.1 124.1l1.2 1.2M205.1 126.6l1.2 1.3M205.1 129.2l1.2 1.2M205.1 131.7l1.2 1.2"/>
<path d="M205.1 134.3l1.2 1.2M205.1 136.8l1.2 1.2M205.1 139.3l1.2 1.3M206.3 124.1l-1.2 1.2M206.3 126.6l-1.2 1.3M206.3 129.2l-1.2 1.2M206.3 131.7l-1.2 1.2M206.3 134.3l-1.2 1.2M206.3 136.8l-1.2 1.2M206.3 139.3l-1.2 1.3M192.4 154.6l1.2 1.2M192.4 152l1.2 1.3"/>
<path d="M192.4 149.5l1.2 1.2M193.6 149.5l-1.2 1.2M193.6 152l-1.2 1.3M193.6 154.6l-1.2 1.2M205.1 141.9l1.2 1.2M205.1 144.4l1.2 1.2M205.1 147l1.2 1.2M205.1 149.5l1.2 1.2M205.1 152l1.2 1.3M205.1 154.6l1.2 1.2M206.3 141.9l-1.2 1.2M206.3 144.4l-1.2 1.2"/>
<path d="M206.3 147l-1.2 1.2M206.3 149.5l-1.2 1.2M206.3 152l-1.2 1.3M206.3 154.6l-1.2 1.2"/>
</g>
<path d="M113 16.8l2.6 2.5v53.3M166.4 16.8l2.5 2.5v125.7M221 16.8l2.5 2.5v63.5M280.7 65v-45.7l-2.6-2.5h-214.6l-2.5 2.5v71.1" fill="none" stroke="#000084" stroke-width=".3"/>
<g fill="#840000" stroke="#840000" stroke-width=".18">
<path d="M38.3 191.4l.5-.3 .3-.1v2a1.03 1.03 0 0 1-.9-.6 1.03 1.03 0 0 1 .1-1z"/>
<path d="M39.6 191a1.02 1.02 0 0 1 1 1 1.02 1.02 0 0 1-1 1z"/>
<path d="M22.4 134.4h2.5l-.3 .7h-2z"/>
</g>
<path d="M62.2 19.3v61M165.1 19.3h-102.9M165.1 19.3v61M175.3 20.6h102.8M175.3 20.6v73.6M278.1 20.6v73.6M62.2 80.3h102.9M278.1 94.2h-102.8M174 103.1h49.5M223.5 103.1v57.2M174 160.3v-57.2M223.5 160.3h-49.5" fill="none" stroke="#0000c2" stroke-width=".18" stroke-dasharray=".4 .4"/>
<g fill="#840000" stroke="#840000" stroke-width=".25">
<path d="M26.2 138.7h.7v.7h-.7z"/>
<path d="M27.3 137.2l1.3 .6-1.3 .6z"/>
<circle cx="22.9" cy="137.8" r=".63"/>
<circle cx="26" cy="136.5" r=".38"/>
</g>
<g fill="none" stroke="#0000c2" stroke-width=".25">
<path d="M224.2 91l.2-.1h.3l.1 .8M224.2 90.9v.8M225.3 91.3l.6-.1v-.3h-.4l-.2 .1 .1 .6h.5M226.9 93.1l.2-.1 .3 .1v.7M226.9 93v.8M227 90.9h-.4l-.2 .2 .1 .5h.5M227.4 90.9h.4M227.5 90.4v1.1l.3 .2M228 93.1h.5l.1 .7M228.3 90.9h.3l.3 .2-.1 .5-.4 .1-.1-.1zM228.6 93.3l-.5 .1-.1 .1v.3h.6M229.2 92.6v1.1l.2 .1"/>
<path d="M229.4 90.9v.8M229.8 90.9l-.4 .2M230.2 91.6v.1M230.2 90.4v.8M231.3 93.1l-.3-.1-.2 .2 .1 .6h.4M231.9 93.1h.5v.7M232.4 93.3l-.4 .1-.2 .1 .1 .3h.5M233 93.1l.4-.1 .3 .2-.2 .6h-.5M233 93v1.3M234.1 93.4l.6-.1v-.2l-.4-.1-.2 .2 .1 .6h.5M235.3 93.7v.1"/>
</g>
<g fill="none" stroke="#840000" stroke-width="1.3">
<circle cx="80" cy="157.7" r="1.27"/>
<circle cx="80" cy="167.9" r="1.27"/>
<circle cx="80" cy="178" r="1.27"/>
<circle cx="80" cy="188.2" r="1.27"/>
</g>
<text font-size="2.8" fill="#840000" x="178" y="190.5">Title: BeagleMic Cape</text>
<g font-size="2.1" fill="#840000">
<text x="178" y="178">WARNING - PARTIALLY VALIDATED!</text>
<text x="178" y="184">Sheet: /</text>
<text x="178" y="181">dimitar@dinux.eu</text>
<text x="178" y="186.7">File: beaglemic-cape.sch</text>
<text x="178" y="196.9">KiCad E.D.A. kicad 5.0.2+dfsg1-1</text>
<text x="178" y="194.1">Size: A4</text>
<text x="200" y="194.1">Date: 2020-04-05</text>
<text x="263" y="194.1">Rev: 1.0-rc4</text>
<text x="263" y="196.9">Id: 1/3</text>
</g>
<g font-size="1.8" fill="#840000">
<text x="35" y="11.9">1</text>
<text x="85" y="11.9">2</text>
<text x="135" y="11.9">3</text>
<text x="185" y="11.9">4</text>
<text x="235" y="11.9">5</text>
<text x="285" y="11.9">6</text>
<text x="10.4" y="35.9">A</text>
<text x="81.4" y="31.7">1</text>
<text x="81.4" y="34.3">3</text>
<text x="90.3" y="31.7">2</text>
<text x="90.3" y="34.3">4</text>
<text x="139.9" y="31.7">1</text>
<text x="139.9" y="34.3">3</text>
<text x="148.7" y="31.7">2</text>
<text x="148.7" y="34.3">4</text>
<text x="193.2" y="31.7">1</text>
<text x="193.2" y="34.3">3</text>
<text x="202.1" y="31.7">2</text>
<text x="202.1" y="34.3">4</text>
<text x="246.5" y="31.7">1</text>
<text x="246.5" y="34.3">3</text>
<text x="255.4" y="31.7">2</text>
<text x="255.4" y="34.3">4</text>
<text x="285.4" y="35.9">A</text>
<text x="81.4" y="36.8">5</text>
<text x="81.4" y="39.4">7</text>
<text x="81.4" y="41.9">9</text>
<text x="89.8" y="41.9">10</text>
<text x="90.3" y="36.8">6</text>
<text x="90.3" y="39.4">8</text>
<text x="139.9" y="36.8">5</text>
<text x="139.9" y="39.4">7</text>
<text x="139.9" y="41.9">9</text>
<text x="148.3" y="41.9">10</text>
<text x="148.7" y="36.8">6</text>
<text x="148.7" y="39.4">8</text>
<text x="193.2" y="36.8">5</text>
<text x="193.2" y="39.4">7</text>
<text x="193.2" y="41.9">9</text>
<text x="201.6" y="41.9">10</text>
<text x="202.1" y="36.8">6</text>
<text x="202.1" y="39.4">8</text>
<text x="246.5" y="36.8">5</text>
<text x="246.5" y="39.4">7</text>
<text x="246.5" y="41.9">9</text>
<text x="254.9" y="41.9">10</text>
<text x="255.4" y="36.8">6</text>
<text x="255.4" y="39.4">8</text>
<text x="80.9" y="44.4">11</text>
<text x="80.9" y="47">13</text>
<text x="89.8" y="44.4">12</text>
<text x="89.8" y="47">14</text>
<text x="139.4" y="44.4">11</text>
<text x="139.4" y="47">13</text>
<text x="148.3" y="44.4">12</text>
<text x="148.3" y="47">14</text>
<text x="192.7" y="44.4">11</text>
<text x="192.7" y="47">13</text>
<text x="201.6" y="44.4">12</text>
<text x="201.6" y="47">14</text>
<text x="246" y="44.4">11</text>
<text x="246" y="47">13</text>
<text x="254.9" y="44.4">12</text>
<text x="254.9" y="47">14</text>
<text x="80.9" y="49.5">15</text>
<text x="80.9" y="52.1">17</text>
<text x="89.8" y="49.5">16</text>
<text x="89.8" y="52.1">18</text>
<text x="139.4" y="49.5">15</text>
<text x="139.4" y="52.1">17</text>
<text x="148.3" y="49.5">16</text>
<text x="148.3" y="52.1">18</text>
<text x="192.7" y="49.5">15</text>
<text x="192.7" y="52.1">17</text>
<text x="201.6" y="49.5">16</text>
<text x="201.6" y="52.1">18</text>
<text x="246" y="49.5">15</text>
<text x="246" y="52.1">17</text>
<text x="254.9" y="49.5">16</text>
<text x="254.9" y="52.1">18</text>
<text x="80.9" y="54.6">19</text>
<text x="80.9" y="57.1">21</text>
<text x="80.9" y="59.7">23</text>
<text x="89.8" y="54.6">20</text>
<text x="89.8" y="57.1">22</text>
<text x="89.8" y="59.7">24</text>
<text x="139.4" y="54.6">19</text>
<text x="139.4" y="57.1">21</text>
<text x="139.4" y="59.7">23</text>
<text x="148.3" y="54.6">20</text>
<text x="148.3" y="57.1">22</text>
<text x="148.3" y="59.7">24</text>
<text x="192.7" y="54.6">19</text>
<text x="192.7" y="57.1">21</text>
<text x="192.7" y="59.7">23</text>
<text x="201.6" y="54.6">20</text>
<text x="201.6" y="57.1">22</text>
<text x="201.6" y="59.7">24</text>
<text x="246" y="54.6">19</text>
<text x="246" y="57.1">21</text>
<text x="246" y="59.7">23</text>
<text x="254.9" y="54.6">20</text>
<text x="254.9" y="57.1">22</text>
<text x="254.9" y="59.7">24</text>
<text x="80.9" y="62.2">25</text>
<text x="80.9" y="64.8">27</text>
<text x="89.8" y="62.2">26</text>
<text x="89.8" y="64.8">28</text>
<text x="139.4" y="62.2">25</text>
<text x="139.4" y="64.8">27</text>
<text x="148.3" y="62.2">26</text>
<text x="148.3" y="64.8">28</text>
<text x="192.7" y="62.2">25</text>
<text x="192.7" y="64.8">27</text>
<text x="201.6" y="62.2">26</text>
<text x="201.6" y="64.8">28</text>
<text x="246" y="62.2">25</text>
<text x="246" y="64.8">27</text>
<text x="254.9" y="62.2">26</text>
<text x="254.9" y="64.8">28</text>
<text x="80.9" y="67.3">29</text>
<text x="80.9" y="69.8">31</text>
<text x="89.8" y="67.3">30</text>
<text x="89.8" y="69.8">32</text>
<text x="139.4" y="67.3">29</text>
<text x="139.4" y="69.8">31</text>
<text x="148.3" y="67.3">30</text>
<text x="148.3" y="69.8">32</text>
<text x="192.7" y="67.3">29</text>
<text x="192.7" y="69.8">31</text>
<text x="201.6" y="67.3">30</text>
<text x="201.6" y="69.8">32</text>
<text x="246" y="67.3">29</text>
<text x="246" y="69.8">31</text>
<text x="254.9" y="67.3">30</text>
<text x="254.9" y="69.8">32</text>
<text x="80.9" y="72.4">33</text>
<text x="80.9" y="74.9">35</text>
<text x="89.8" y="72.4">34</text>
<text x="89.8" y="74.9">36</text>
<text x="139.4" y="72.4">33</text>
<text x="139.4" y="74.9">35</text>
<text x="148.3" y="72.4">34</text>
<text x="148.3" y="74.9">36</text>
<text x="192.7" y="72.4">33</text>
<text x="192.7" y="74.9">35</text>
<text x="192.7" y="77.5">37</text>
<text x="201.6" y="72.4">34</text>
<text x="201.6" y="74.9">36</text>
<text x="201.6" y="77.5">38</text>
<text x="246" y="72.4">33</text>
<text x="246" y="74.9">35</text>
<text x="246" y="77.5">37</text>
<text x="254.9" y="72.4">34</text>
<text x="254.9" y="74.9">36</text>
<text x="254.9" y="77.5">38</text>
<text x="192.7" y="80">39</text>
<text x="192.7" y="82.5">41</text>
<text x="201.6" y="80">40</text>
<text x="201.6" y="82.5">42</text>
<text x="246" y="80">39</text>
<text x="246" y="82.5">41</text>
<text x="254.9" y="80">40</text>
<text x="254.9" y="82.5">42</text>
<text x="10.4" y="85.9">B</text>
<text x="192.7" y="85.1">43</text>
<text x="192.7" y="87.6">45</text>
<text x="201.6" y="85.1">44</text>
<text x="201.6" y="87.6">46</text>
<text x="246" y="85.1">43</text>
<text x="246" y="87.6">45</text>
<text x="254.9" y="85.1">44</text>
<text x="254.9" y="87.6">46</text>
<text x="285.4" y="85.9">B</text>
<text x="194.5" y="114.3">1</text>
<text x="194.5" y="116.8">3</text>
<text x="194.5" y="119.4">5</text>
<text x="203.4" y="114.3">2</text>
<text x="203.4" y="116.8">4</text>
<text x="203.4" y="119.4">6</text>
<text x="103" y="123.2">1</text>
<text x="103" y="120.6">2</text>
<text x="194.5" y="121.9">7</text>
<text x="194.5" y="124.5">9</text>
<text x="202.9" y="124.5">10</text>
<text x="203.4" y="121.9">8</text>
<text x="194" y="127">11</text>
<text x="194" y="129.5">13</text>
<text x="202.9" y="127">12</text>
<text x="202.9" y="129.5">14</text>
<text x="10.4" y="135.9">C</text>
<text x="32.5" y="134.6">1</text>
<text x="194" y="132.1">15</text>
<text x="194" y="134.6">17</text>
<text x="194" y="137.2">19</text>
<text x="202.9" y="132.1">16</text>
<text x="202.9" y="134.6">18</text>
<text x="202.9" y="137.2">20</text>
<text x="285.4" y="135.9">C</text>
<text x="32.5" y="142.2">2</text>
<text x="32.5" y="139.7">3</text>
<text x="194" y="139.7">21</text>
<text x="194" y="142.2">23</text>
<text x="202.9" y="139.7">22</text>
<text x="202.9" y="142.2">24</text>
<text x="23.9" y="149.3" transform="rotate(-90 23.9 149.3)">6</text>
<text x="26.4" y="149.3" transform="rotate(-90 26.4 149.3)">5</text>
<text x="32.5" y="144.8">4</text>
<text x="194" y="144.8">25</text>
<text x="194" y="147.3">27</text>
<text x="194" y="149.9">29</text>
<text x="202.9" y="144.8">26</text>
<text x="202.9" y="147.3">28</text>
<text x="202.9" y="149.9">30</text>
<text x="194" y="152.4">31</text>
<text x="194" y="154.9">33</text>
<text x="202.9" y="152.4">32</text>
<text x="202.9" y="154.9">34</text>
<text x="10.4" y="185.9">D</text>
<text x="120.8" y="182.9">1</text>
<text x="120.8" y="180.3">2</text>
<text x="285.4" y="185.9">D</text>
<text x="36.3" y="193.5">1</text>
<text x="41.4" y="193.5">2</text>
<text x="35" y="199.9">1</text>
<text x="85" y="199.9">2</text>
<text x="135" y="199.9">3</text>
<text x="185" y="199.9">4</text>
<text x="235" y="199.9">5</text>
<text x="285" y="199.9">6</text>
</g>
<g font-size="1.8">
<text x="22.9" y="20.5">LED Ring</text>
<text x="45.7" y="26.7">LED_STCP</text>
<text x="45.7" y="30.5">LED_SHCP</text>
<text x="45.7" y="34.3">LED_DS</text>
<text x="22.9" y="41">led-ring.sch</text>
<text x="68.6" y="36.8">PB_VBUS</text>
<text x="68.6" y="41.9">PB_USB_DM</text>
<text x="68.6" y="44.4">PB_USB_DP</text>
<text x="68.6" y="47">PB_USB_ID</text>
<text x="231.1" y="44.4">MIC_CLK</text>
<text x="22.9" y="56">Microphone Headers</text>
<text x="156.2" y="59.7">MIC_CLK</text>
<text x="231.1" y="59.7">LED_STCP</text>
<text x="47" y="62.2">MIC_CLK</text>
<text x="124.5" y="62.2">LED_DS</text>
<text x="156.2" y="64.8">MIC_D6</text>
<text x="264.2" y="64.8">LED_SHCP</text>
<text x="47" y="66">MIC_D7</text>
<text x="47" y="69.8">MIC_D6</text>
<text x="67.3" y="69.8">MIC_D4</text>
<text x="67.3" y="67.3">MIC_D7</text>
<text x="124.5" y="67.3">LED_SHCP</text>
<text x="124.5" y="69.8">LED_STCP</text>
<text x="156.2" y="69.8">MIC_D2</text>
<text x="156.2" y="67.3">MIC_D3</text>
<text x="264.2" y="67.3">LED_DS</text>
<text x="47" y="73.7">MIC_D5</text>
<text x="47" y="77.5">MIC_D4</text>
<text x="67.3" y="72.4">MIC_D1</text>
<text x="99.1" y="74.9">MIC_D0</text>
<text x="156.2" y="72.4">MIC_D5</text>
<text x="177.8" y="77.5">MIC_D5</text>
<text x="212.1" y="77.5">MIC_D6</text>
<text x="212.1" y="74.9">MIC_D7</text>
<text x="47" y="81.3">MIC_D3</text>
<text x="177.8" y="82.5">MIC_D1</text>
<text x="177.8" y="80">MIC_D3</text>
<text x="212.1" y="82.5">MIC_D2</text>
<text x="212.1" y="80">MIC_D4</text>
<text x="47" y="85.1">MIC_D2</text>
<text x="47" y="88.9">MIC_D1</text>
<text x="212.1" y="85.1">MIC_D0</text>
<text x="47" y="92.7">MIC_D0</text>
<text x="22.9" y="100.7">mic-headers.sch</text>
<text x="177.8" y="119.4">MIC_D0</text>
<text x="177.8" y="121.9">MIC_D1</text>
<text x="177.8" y="124.5">MIC_D2</text>
<text x="177.8" y="127">MIC_D3</text>
<text x="177.8" y="129.5">MIC_D4</text>
<text x="41.2" y="134.6">PB_VBUS</text>
<text x="177.8" y="132.1">MIC_D5</text>
<text x="177.8" y="134.6">MIC_D6</text>
<text x="177.8" y="137.2">MIC_D7</text>
<text x="38.6" y="142.2">PB_USB_DM</text>
<text x="38.9" y="139.7">PB_USB_DP</text>
<text x="177.8" y="139.7">MIC_CLK</text>
<text x="177.8" y="142.2">LED_DS</text>
<text x="39.6" y="144.8">PB_USB_ID</text>
<text x="177.8" y="144.8">LED_SHCP</text>
<text x="177.8" y="147.3">LED_STCP</text>
</g>
<g font-size="1.8" fill="#848400">
<text x="34.4" y="27.6">STCP</text>
<text x="34.2" y="31.4">SHCP</text>
<text x="36.7" y="35.2">DS</text>
<text x="35.5" y="63.1">CLK</text>
<text x="36.9" y="70.7">D6</text>
<text x="36.9" y="66.9">D7</text>
<text x="36.9" y="74.5">D5</text>
<text x="36.9" y="82.2">D3</text>
<text x="36.9" y="78.4">D4</text>
<text x="36.9" y="89.8">D1</text>
<text x="36.9" y="86">D2</text>
<text x="36.9" y="93.6">D0</text>
</g>
<g font-size="1.8" fill="#008484">
<text x="62.4" y="28.3">PWR_FLAG</text>
<text x="74.3" y="27">+5VA</text>
<text x="83.6" y="27.2">PB_P1</text>
<text x="83.6" y="29.5">PB_P1</text>
<text x="142" y="27.2">PB_P2</text>
<text x="142" y="29.5">PB_P2</text>
<text x="194.4" y="27.2">BBAI_P8</text>
<text x="194.4" y="29.5">BBAI_P8</text>
<text x="235.5" y="28.3">+3.3V</text>
<text x="240.5" y="25.6">GND</text>
<text x="247.7" y="27.2">BBAI_P9</text>
<text x="247.7" y="29.5">BBAI_P9</text>
<text x="258.3" y="25.6">GND</text>
<text x="263.5" y="28.3">+3.3V</text>
<text x="181.6" y="34.1" transform="rotate(-90 181.6 34.1)">GND</text>
<text x="215.9" y="33.8" transform="rotate(-90 215.9 33.8)">GND</text>
<text x="228.7" y="34.6">+5V</text>
<text x="231.8" y="32.1">+5VA</text>
<text x="267.4" y="32.1">+5VA</text>
<text x="271.8" y="34.6">+5V</text>
<text x="100.9" y="42.3">+3.3V</text>
<text x="127.1" y="42.3">+5V</text>
<text x="69.8" y="51.9" transform="rotate(-90 69.8 51.9)">GND</text>
<text x="106.7" y="51.6" transform="rotate(-90 106.7 51.6)">GND</text>
<text x="124.4" y="51.9" transform="rotate(-90 124.4 51.9)">GND</text>
<text x="106.7" y="59.2" transform="rotate(-90 106.7 59.2)">GND</text>
<text x="130.1" y="55">+3.3V</text>
<text x="100.9" y="66.2">+5V</text>
<text x="233.7" y="90" transform="rotate(-90 233.7 90)">GND</text>
<text x="270.5" y="89.7" transform="rotate(-90 270.5 89.7)">GND</text>
<text x="178.4" y="109.6">+3.3V</text>
<text x="185.5" y="109.6">+5V</text>
<text x="192" y="109.7">ICE40HX8K-EVB1</text>
<text x="194.7" y="112">ICE40_EXT</text>
<text x="99.1" y="118.1">EXT_5V</text>
<text x="101.4" y="115.7">J3</text>
<text x="107.4" y="114.6">+5VA</text>
<text x="114.4" y="114.6">PWR_FLAG</text>
<text x="221" y="116.4" transform="rotate(-90 221 116.4)">GND</text>
<text x="221" y="124" transform="rotate(-90 221 124)">GND</text>
<text x="23.8" y="131.1">USB_OTG</text>
<text x="27.1" y="128.8">J1</text>
<text x="107.4" y="128.5">GND</text>
<text x="25.8" y="135.5">VBUS</text>
<text x="251.9" y="134.8">GND</text>
<text x="264.2" y="135">+5V</text>
<text x="273.6" y="135">+3.3V</text>
<text x="28.4" y="140.6">D+</text>
<text x="24.8" y="146.6" transform="rotate(-90 24.8 146.6)">Shield</text>
<text x="27.3" y="146.6" transform="rotate(-90 27.3 146.6)">GND</text>
<text x="29" y="145.7">ID</text>
<text x="249" y="146.2">PWR_FLAG</text>
<text x="260.5" y="146.2">PWR_FLAG PWR_FLAG</text>
<text x="73.1" y="154.6">MountingHole_Pad</text>
<text x="80" y="152.3">H1</text>
<text x="22.3" y="159">GND</text>
<text x="73.1" y="164.7">MountingHole_Pad</text>
<text x="80" y="162.4">H2</text>
<text x="80" y="172.6">H3</text>
<text x="73.1" y="174.9">MountingHole_Pad</text>
<text x="115.6" y="177.7">BBAI_FAN</text>
<text x="119.2" y="175.4">J4</text>
<text x="127.1" y="175.6">+5V</text>
<text x="73.1" y="185.1">MountingHole_Pad</text>
<text x="80" y="182.7">H4</text>
<text x="26.1" y="187">+5VA</text>
<text x="35.4" y="189.8">FEED_5V</text>
<text x="37.8" y="187.5">JP1</text>
<text x="49.6" y="187">+5V</text>
<text x="126.4" y="189.5">GND</text>
<text x="89.6" y="195.8">GND</text>
</g>
<g font-size="1.8" fill="#0000c2">
<text x="118.1" y="26.7">PocketBeagle</text>
<text x="207" y="25.4">BeagleBone AI</text>
<text x="175.3" y="91.8">WARNING: There is no cutout for the ethernet connector!</text>
<text x="175.3" y="93.9">Need to use extension headers or a suitable additional cape.</text>
<text x="94" y="111.8">Optional External Power Supply</text>
<text x="19" y="125.7">PocketBeagle Extra USB OTG Port</text>
<text x="238.8" y="129.5">Power comes from host headers (BBAI, PB,...)</text>
<text x="22.9" y="177.2">Leave open for Beagles, since</text>
<text x="22.9" y="179.1">their PMIC provides proper 5V_VOUT.</text>
<text x="22.9" y="181">Short if you want this cape to power</text>
<text x="22.9" y="182.9">the ICE40 EVB header.</text>
</g>
</svg>
